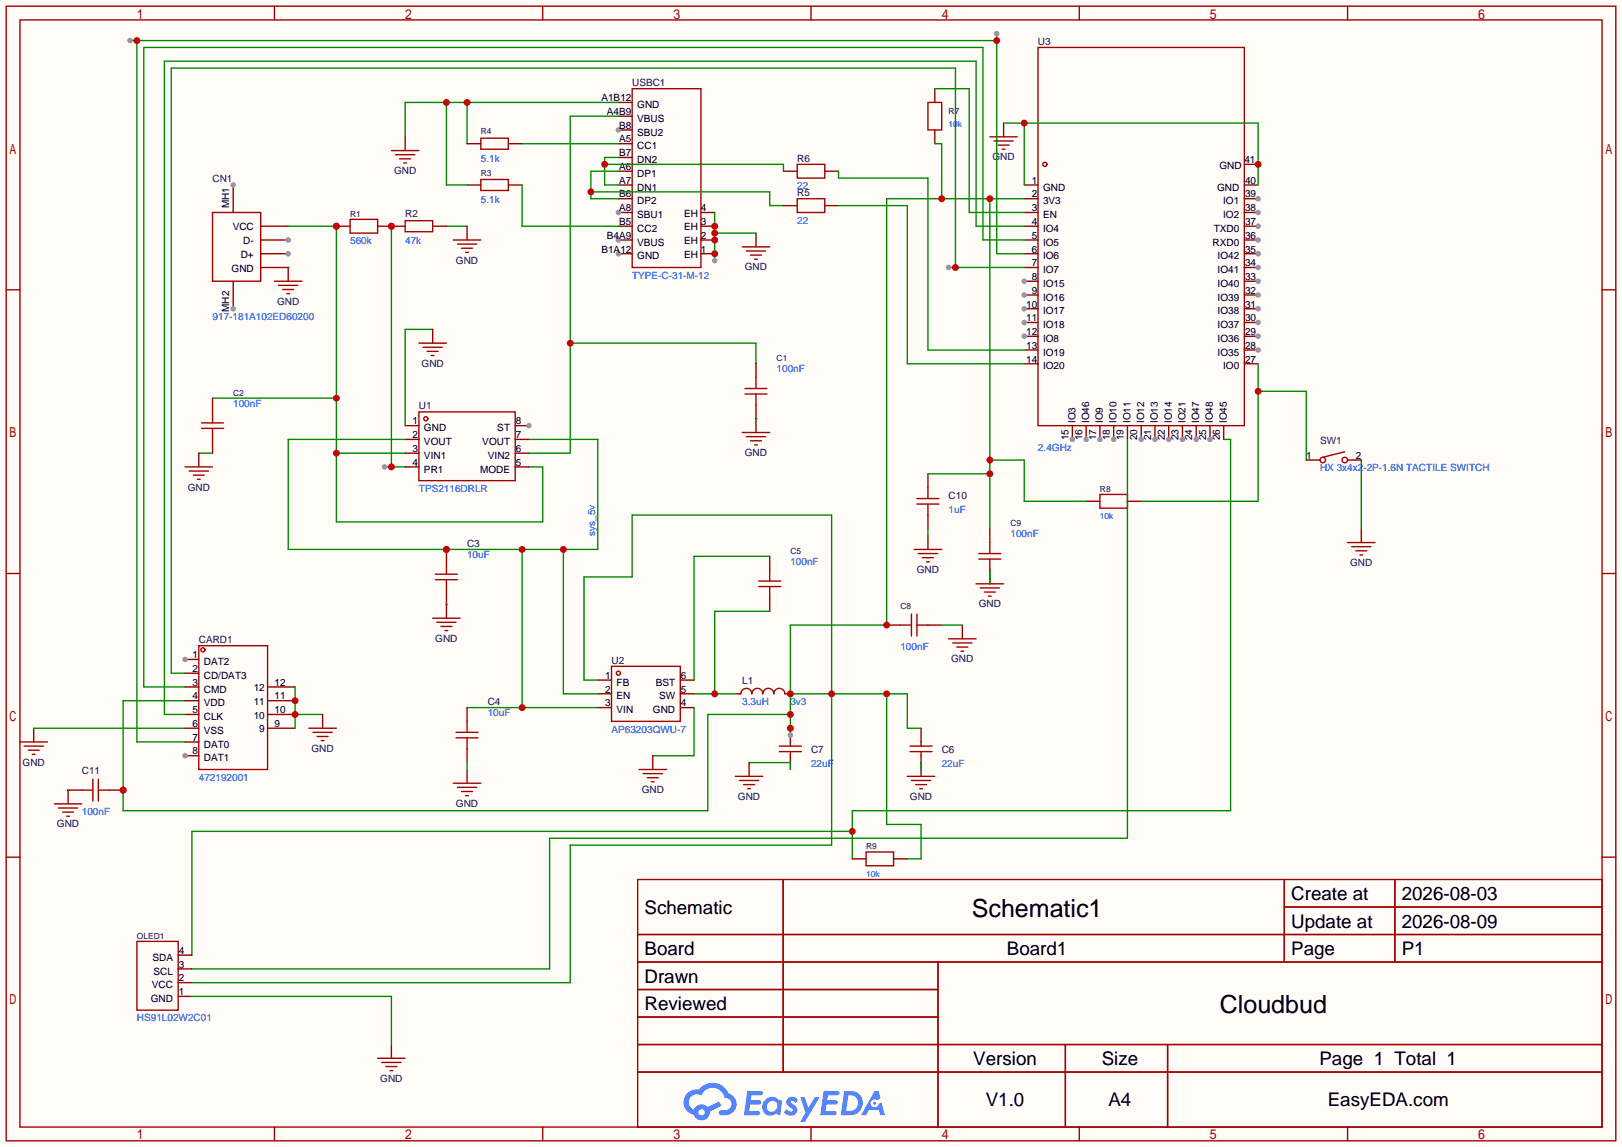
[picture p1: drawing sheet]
<svg xmlns="http://www.w3.org/2000/svg" width="299mm" height="212mm" viewBox="0 0 299 212" stroke-linecap="round" stroke-linejoin="round" font-family="sans-serif">
<path d="M0 0h299.5v211.8h-299.5z" fill="#fffcf7"/>
<g fill="none" stroke="#a10000" stroke-width=".25">
<path d="M1.1 1.1h297.2v209.6h-297.2zM3.7 3.7h292.1v204.5h-292.1zM50.7 1.1v2.6M100.2 1.1v2.6M149.7 1.1v2.6M199.3 1.1v2.6M248.8 1.1v2.6M1.1 53.5h2.6M295.8 53.5h2.5M1.1 105.9h2.6M295.8 105.9h2.5M1.1 158.3h2.6"/>
<path d="M295.8 158.3h2.5M117.7 162.4h178.1v45.8h-178.1zM117.7 172.6h178.1M117.7 177.7h178.1M144.6 162.4v35.6M173.2 177.7v30.5M237.1 162.4v15.3M237.1 167.5h58.7M257.5 162.4v15.3M117.7 182.8h55.5M117.7 192.9h178.1M117.7 187.8h55.5"/>
<path d="M117.7 198h178.1M196.7 192.9v15.3M215.6 192.9v15.3M50.7 208.2v2.5M100.2 208.2v2.5M149.7 208.2v2.5M199.3 208.2v2.5M248.8 208.2v2.5"/>
</g>
<g fill="#5487ff">
<path d="M145.5 202.8a1.3 1.3 0 0 1 1.8 .3l-.4 .6a.54 .54 0 0 0-.9-.2l.1 .2a1.58 1.58 0 0 1 1.1 1.6 1.43 1.43 0 0 1-2.5 .1l.5-.6a.64 .64 0 0 0 .5 .5 .64 .64 0 0 0 .7-.3l-.2-.2a1.6 1.6 0 0 1-1-1.6z"/>
<path d="M147.7 202.7h.9l.7 1.9 1.1-1.9h.9l-2.7 4.5h-.9l1-1.7z"/>
<path d="M138 201.5h1.6a1.31 1.31 0 0 1 1.2 .2 .4 .4 0 0 1-.3 .6h-1.8l-.1 .9h1.6a.4 .4 0 0 1 .4 .4 .4 .4 0 0 1-.4 .4h-1.7l-.2 1.2h.8a1.23 1.23 0 0 1 1.2 .2 .39 .39 0 0 1-.3 .6h-2.7z"/>
<path d="M152.1 201.5h1.6a1.32 1.32 0 0 1 1.3 .2 .39 .39 0 0 1-.4 .6h-1.7l-.2 .9h1.7a.4 .4 0 0 1 .3 .4 .4 .4 0 0 1-.4 .4h-1.7l-.2 1.2h.8a1.23 1.23 0 0 1 1.2 .2 .39 .39 0 0 1-.3 .6h-2.7z"/>
<path d="M161.5 201.5h.7l.4 1.3-.7 .4a.75 .75 0 0 0-1.1 .3 .75 .75 0 0 0 .5 1 .75 .75 0 0 0 .9-.6l.6-.3 .6 2.4h-.9l-.2-1h-1.9l-.5 1h-.9z"/>
<path d="M155.9 201.5l-.7 4.5h1.5a2.27 2.27 0 0 0 2.6-2.3 2.27 2.27 0 0 0-2.7-2.2zM156.6 202.3a1.5 1.5 0 0 1 1.8 1.5 1.5 1.5 0 0 1-1.9 1.4h-.3z"/>
<path d="M141.3 203.1a1.62 1.62 0 0 0-.4 2.1 1.62 1.62 0 0 0 2 .7l.4-.3 .3 .3 .5 .1 .3-2.5-.2-.3h-.4a1.58 1.58 0 0 0-2.5-.1zM141.9 203.6a.99 .99 0 0 1 1.6 .3 .99 .99 0 0 1-.9 1.4 .94 .94 0 0 1-1-.5 .94 .94 0 0 1 .3-1.2z"/>
<path d="M126.9 201.9a2.37 2.37 0 0 0 1.2 4 1.54 1.54 0 0 0 1.7 1 1.54 1.54 0 0 0 1.3-1.6l2.1-1.1-.5-.8-2 1.1a1.57 1.57 0 0 0-2.6 .4 1.5 1.5 0 0 1-.8-2.1 1.5 1.5 0 0 1 2.2-.5 2.23 2.23 0 0 1 2.3-1.4 2.23 2.23 0 0 1 2 1.8 1.16 1.16 0 0 1 1.2 1.1 1.16 1.16 0 0 1-1 1.3h-.7a.47 .47 0 0 0-.6 .3 .47 .47 0 0 0 .4 .6 2.23 2.23 0 0 0 2.3-.7 2.23 2.23 0 0 0 .4-2.3 2.16 2.16 0 0 0-1.3-1.1 3.2 3.2 0 0 0-5.4-.7l-1.2 .1zM129 205.4a.58 .58 0 0 1 1.1 0 .58 .58 0 0 1-1.1 0z"/>
<circle cx="161.5" cy="203.8" r=".28"/>
</g>
<path d="M39.2 39.2h8.9v12.7h-8.9z" fill="none" stroke="#a10000" stroke-width=".25"/>
<path d="M48.1 41.8h5.1M48.1 44.3h5.1" fill="none" stroke="#870000" stroke-width=".25"/>
<circle cx="53.2" cy="44.3" r=".51" fill="#999"/>
<path d="M48.1 46.9h5.1" fill="none" stroke="#870000" stroke-width=".25"/>
<circle cx="53.2" cy="46.9" r=".51" fill="#999"/>
<path d="M43.1 34.2v5M48.1 49.4h5.1" fill="none" stroke="#870000" stroke-width=".25"/>
<circle cx="43.1" cy="34.2" r=".51" fill="#999"/>
<path d="M43.1 51.9v5.1" fill="none" stroke="#870000" stroke-width=".25"/>
<circle cx="43.1" cy="57" r=".51" fill="#999"/>
<path d="M116.7 16.4h12.7v33h-12.7z" fill="none" stroke="#a10000" stroke-width=".25"/>
<path d="M114.2 18.9h2.5M114.2 21.5h2.5M114.2 24h2.5" fill="none" stroke="#870000" stroke-width=".25"/>
<circle cx="114.2" cy="24" r=".51" fill="#999"/>
<path d="M114.2 26.5h2.5M114.2 29.1h2.5M114.2 31.6h2.5M114.2 34.2h2.5M114.2 36.7h2.5M114.2 39.2h2.5" fill="none" stroke="#870000" stroke-width=".25"/>
<circle cx="114.2" cy="39.2" r=".51" fill="#999"/>
<path d="M114.2 41.8h2.5M114.2 44.3h2.5" fill="none" stroke="#870000" stroke-width=".25"/>
<circle cx="114.2" cy="44.3" r=".51" fill="#999"/>
<path d="M114.2 46.9h2.5" fill="none" stroke="#870000" stroke-width=".25"/>
<circle cx="114.2" cy="46.9" r=".51" fill="#999"/>
<path d="M129.4 39.2h2.6M129.4 41.8h2.6M129.4 44.3h2.6M129.4 46.9h2.6M74.8 78.6h2.5M95.1 78.6h2.6M74.8 81.2h2.5M74.8 83.7h2.5M74.8 86.2h2.5M95.1 81.2h2.6M95.1 83.7h2.6M95.1 86.2h2.6" fill="none" stroke="#870000" stroke-width=".25"/>
<g fill="none" stroke="#a10000" stroke-width=".25">
<path d="M77.3 76.1h17.8v12.7h-17.8z"/>
<circle cx="78.6" cy="77.3" r=".38"/>
</g>
<circle cx="97.7" cy="78.6" r=".51" fill="#999"/>
<path d="M110.4 125.6h2.5M110.4 128.1h2.5M110.4 130.7h2.5M125.6 125.6h2.5M125.6 128.1h2.5M125.6 130.7h2.5" fill="none" stroke="#870000" stroke-width=".25"/>
<g fill="none" stroke="#a10000" stroke-width=".25">
<path d="M112.9 123.1h12.7v10.1h-12.7z"/>
<circle cx="114.2" cy="124.3" r=".38"/>
</g>
<path d="M53.2 41.8h8.9v54.6h38.1v-10.2h-2.5M39.2 73.5h22.9M62.1 83.7h12.7" fill="none" stroke="#008700" stroke-width=".25"/>
<g fill="#c00">
<circle cx="62.1" cy="41.8" r=".63"/>
<circle cx="62.1" cy="73.5" r=".63"/>
<circle cx="62.1" cy="83.7" r=".63"/>
</g>
<path d="M53.2 49.4v2.5" fill="none" stroke="#870000" stroke-width=".25"/>
<path d="M50.7 51.9h5.1M51.4 52.7h3.6M52.2 53.5h2M53 54.2h.5" fill="none" stroke="#a10000" stroke-width=".25"/>
<path d="M114.2 21.5h-8.9v62.2h-7.6M53.2 49.4h.1M105.3 63.4h34.3v3.8" fill="none" stroke="#008700" stroke-width=".25"/>
<circle cx="105.3" cy="63.4" r=".63" fill="#c00"/>
<path d="M74.8 25.3v2.5" fill="none" stroke="#870000" stroke-width=".25"/>
<path d="M72.3 27.8h5M73 28.6h3.6M73.8 29.3h2M74.5 30.1h.6" fill="none" stroke="#a10000" stroke-width=".25"/>
<path d="M82.4 18.9v15.3h3.8M86.2 18.9v7.6M114.2 18.9h-39.4v6.4" fill="none" stroke="#008700" stroke-width=".25"/>
<g fill="#c00">
<circle cx="82.4" cy="18.9" r=".63"/>
<circle cx="86.2" cy="18.9" r=".63"/>
</g>
<path d="M72.3 41.8v44.4M71 86.2h3.8" fill="none" stroke="#008700" stroke-width=".25"/>
<g fill="#c00">
<circle cx="72.3" cy="86.2" r=".63"/>
<circle cx="72.3" cy="41.8" r=".63"/>
</g>
<circle cx="71" cy="86.2" r=".51" fill="#999"/>
<path d="M82.4 41.8h3.8M74.8 81.2h-21.6v20.3h57.2v-20.3h-12.7M96.4 101.5v29.2M104 101.5v26.6h6.4M86.2 130.7h24.2" fill="none" stroke="#008700" stroke-width=".25"/>
<g fill="#c00">
<circle cx="82.4" cy="101.5" r=".63"/>
<circle cx="96.4" cy="101.5" r=".63"/>
<circle cx="96.4" cy="130.7" r=".63"/>
<circle cx="104" cy="101.5" r=".63"/>
</g>
<path d="M37.2 78.1h4.1M37.2 79.1h4.1M39.2 76.1v2M39.2 79.1v2.1M137.5 71.8h4.1M137.5 72.8h4.1M139.6 69.7v2.1M139.6 72.8v2M82.4 107.1v2" fill="none" stroke="#a10000" stroke-width=".25"/>
<path d="M39.2 73.5v2.6M139.6 67.2v2.5M139.6 74.8v2.5M39.2 81.2v2.5M82.4 101.5v2.5" fill="none" stroke="#870000" stroke-width=".25"/>
<circle cx="82.4" cy="101.5" r=".63" fill="#c00"/>
<g fill="none" stroke="#a10000" stroke-width=".25">
<path d="M137 79.9h5.1M34.2 86.2h5M34.9 87h3.6M35.7 87.8h2M36.4 88.5h.6M137.8 80.6h3.6M138.6 81.4h2M139.3 82.2h.5M79.9 114.2h5.1M80.4 106h4.1M80.4 107.1h4.1M80.6 114.9h3.6"/>
<path d="M81.4 115.7h2M82.2 116.5h.5M82.4 104v2M140.1 107.3h4M140.1 108.3h4M142.1 105.3v2M142.1 108.3v2.1M166.2 115.4h2.1M168.3 113.4v4.1M169.3 115.4h2M169.3 113.4v4.1M180.7 102.2h4.1"/>
<path d="M180.7 103.3h4.1M182.8 100.2v2M182.8 103.3v2M84.2 135.3h4.1M84.2 136.3h4.1M86.2 133.2v2.1M86.2 136.3v2M136.8 128.1a1.02 1.02 0 0 1 1-1 1.02 1.02 0 0 1 1 1 1.02 1.02 0 0 1 1-1 1.02 1.02 0 0 1 1 1 1.02 1.02 0 0 1 1.1-1 1.02 1.02 0 0 1 1 1 1.02 1.02 0 0 1 1-1 1.02 1.02 0 0 1 1 1M143.9 138.8h4.1M143.9 137.8h4.1M145.9 137v.8M145.9 138.8v.8"/>
<path d="M168 138.8h4.1M168 137.8h4.1M170.1 137v.8M170.1 138.8v.8M83.7 144.7h5.1M84.5 145.4h3.5M85.2 146.2h2M86 146.9h.5"/>
</g>
<g fill="none" stroke="#870000" stroke-width=".25">
<path d="M139.6 77.3v2.6M36.7 83.7v2.5M182.8 97.7v2.5M82.4 109.1v5.1M142.1 102.7v2.6M142.1 110.4v2.5M163.7 115.4h2.5M171.3 115.4h2.6M182.8 105.3v2.5M86.2 130.7v2.5M86.2 138.3v2.5M135.8 128.1h1"/>
<path d="M144.9 128.1h1M145.9 134.5v2.5M145.9 139.6v2.5M170.1 134.5v2.5M170.1 139.6v2.5M86.2 142.1v2.6"/>
</g>
<path d="M139.6 77.3h.1M36.7 83.7h2.5M82.4 111.6h.1M142.1 112.9h-10.1v15.2M128.1 128.1h7.7" fill="none" stroke="#008700" stroke-width=".25"/>
<circle cx="132" cy="128.1" r=".63" fill="#c00"/>
<path d="M225.9 81.2h1.3v68.5h-69.8v8.9M157.4 153.5h-122v22.9" fill="none" stroke="#008700" stroke-width=".25"/>
<circle cx="157.4" cy="153.5" r=".63" fill="#c00"/>
<path d="M62.1 41.8h2.5M69.7 41.8h2.6M138.3 140.8v2.6M170.1 140.8v2.6" fill="none" stroke="#870000" stroke-width=".25"/>
<path d="M64.6 40.5h5.1v2.6h-5.1zM135.8 143.4h5M136.5 144.1h3.6M137.3 144.9h2M138 145.7h.6M167.5 143.4h5.1M168.3 144.1h3.5M169 144.9h2.1M169.8 145.7h.5" fill="none" stroke="#a10000" stroke-width=".25"/>
<path d="M142.1 102.7h-14v22.9M138.3 140.8h7.6v1.3M170.1 140.8v1.3" fill="none" stroke="#008700" stroke-width=".25"/>
<circle cx="62.1" cy="41.8" r=".63" fill="#c00"/>
<path d="M72.3 41.8h2.5" fill="none" stroke="#870000" stroke-width=".25"/>
<circle cx="72.3" cy="41.8" r=".63" fill="#c00"/>
<path d="M79.9 41.8h2.5M86.2 41.8v2.5M139.6 43.1v2.5" fill="none" stroke="#870000" stroke-width=".25"/>
<path d="M74.8 40.8h5.1v2h-5.1zM83.7 44.3h5.1M84.5 45.1h3.5M85.2 45.8h2M86 46.6h.5M137 45.6h5.1M137.8 46.4h3.6M138.6 47.1h2M139.3 47.9h.5" fill="none" stroke="#a10000" stroke-width=".25"/>
<path d="M132 39.2v8.9M132 43.1h7.6" fill="none" stroke="#008700" stroke-width=".25"/>
<g fill="#c00">
<circle cx="132" cy="46.9" r=".63"/>
<circle cx="132" cy="43.1" r=".63"/>
<circle cx="132" cy="44.3" r=".63"/>
<circle cx="132" cy="41.8" r=".63"/>
</g>
<circle cx="132" cy="48.1" r=".51" fill="#999"/>
<path d="M109.1 35.4h33v2.6h2.6M114.2 31.6h-5.1v5.1h5.1" fill="none" stroke="#008700" stroke-width=".25"/>
<circle cx="109.1" cy="35.4" r=".63" fill="#c00"/>
<path d="M111.6 30.4h33.1v1.2M114.2 29.1h-2.6v5.1h2.6" fill="none" stroke="#008700" stroke-width=".25"/>
<circle cx="111.6" cy="30.4" r=".63" fill="#c00"/>
<g fill="none" stroke="#870000" stroke-width=".25">
<path d="M86.2 34.2h2.6M86.2 26.5h2.6M93.9 34.2h2.5M93.9 26.5h2.5M144.7 38h2.5M144.7 31.6h2.5M152.3 38h2.5M152.3 31.6h2.5M189.1 34.2h2.5M189.1 36.7h2.5M189.1 39.2h2.5M189.1 41.8h2.5"/>
<path d="M189.1 44.3h2.5M189.1 46.9h2.5M189.1 49.4h2.5M189.1 51.9h2.5"/>
</g>
<g fill="none" stroke="#a10000" stroke-width=".25">
<path d="M191.6 8.8h38.1v69.8h-38.1zM88.8 33.1h5.1v2.1h-5.1zM88.8 25.5h5.1v2.1h-5.1zM147.2 36.7h5.1v2.5h-5.1zM147.2 30.4h5.1v2.5h-5.1z"/>
<circle cx="192.9" cy="30.4" r=".38"/>
</g>
<path d="M96.4 26.5h17.8M96.4 34.2v7.6h17.8" fill="none" stroke="#008700" stroke-width=".25"/>
<circle cx="189.1" cy="51.9" r=".51" fill="#999"/>
<path d="M189.1 54.5h2.5" fill="none" stroke="#870000" stroke-width=".25"/>
<circle cx="189.1" cy="54.5" r=".51" fill="#999"/>
<path d="M189.1 57h2.5" fill="none" stroke="#870000" stroke-width=".25"/>
<circle cx="189.1" cy="57" r=".51" fill="#999"/>
<path d="M189.1 59.6h2.5" fill="none" stroke="#870000" stroke-width=".25"/>
<circle cx="189.1" cy="59.6" r=".51" fill="#999"/>
<path d="M189.1 62.1h2.5" fill="none" stroke="#870000" stroke-width=".25"/>
<circle cx="189.1" cy="62.1" r=".51" fill="#999"/>
<path d="M189.1 64.6h2.5M189.1 67.2h2.5M198 78.6v2.6" fill="none" stroke="#870000" stroke-width=".25"/>
<circle cx="198" cy="81.2" r=".51" fill="#999"/>
<path d="M200.5 78.6v2.6" fill="none" stroke="#870000" stroke-width=".25"/>
<circle cx="200.5" cy="81.2" r=".51" fill="#999"/>
<path d="M203.1 78.6v2.6" fill="none" stroke="#870000" stroke-width=".25"/>
<circle cx="203.1" cy="81.2" r=".51" fill="#999"/>
<path d="M205.6 78.6v2.6" fill="none" stroke="#870000" stroke-width=".25"/>
<circle cx="205.6" cy="81.2" r=".51" fill="#999"/>
<path d="M208.2 78.6v2.6M210.7 78.6v2.6" fill="none" stroke="#870000" stroke-width=".25"/>
<circle cx="210.7" cy="81.2" r=".51" fill="#999"/>
<path d="M213.2 78.6v2.6" fill="none" stroke="#870000" stroke-width=".25"/>
<circle cx="213.2" cy="81.2" r=".51" fill="#999"/>
<path d="M215.8 78.6v2.6" fill="none" stroke="#870000" stroke-width=".25"/>
<circle cx="215.8" cy="81.2" r=".51" fill="#999"/>
<path d="M218.3 78.6v2.6" fill="none" stroke="#870000" stroke-width=".25"/>
<circle cx="218.3" cy="81.2" r=".51" fill="#999"/>
<path d="M220.9 78.6v2.6" fill="none" stroke="#870000" stroke-width=".25"/>
<circle cx="220.9" cy="81.2" r=".51" fill="#999"/>
<path d="M223.4 78.6v2.6" fill="none" stroke="#870000" stroke-width=".25"/>
<circle cx="223.4" cy="81.2" r=".51" fill="#999"/>
<path d="M225.9 78.6v2.6M229.7 67.2h2.6M229.7 64.6h2.6" fill="none" stroke="#870000" stroke-width=".25"/>
<circle cx="232.3" cy="64.6" r=".51" fill="#999"/>
<path d="M229.7 62.1h2.6" fill="none" stroke="#870000" stroke-width=".25"/>
<circle cx="232.3" cy="62.1" r=".51" fill="#999"/>
<path d="M229.7 59.6h2.6" fill="none" stroke="#870000" stroke-width=".25"/>
<circle cx="232.3" cy="59.6" r=".51" fill="#999"/>
<path d="M229.7 57h2.6" fill="none" stroke="#870000" stroke-width=".25"/>
<circle cx="232.3" cy="57" r=".51" fill="#999"/>
<path d="M229.7 54.5h2.6" fill="none" stroke="#870000" stroke-width=".25"/>
<circle cx="232.3" cy="54.5" r=".51" fill="#999"/>
<path d="M229.7 51.9h2.6" fill="none" stroke="#870000" stroke-width=".25"/>
<circle cx="232.3" cy="51.9" r=".51" fill="#999"/>
<path d="M229.7 49.4h2.6" fill="none" stroke="#870000" stroke-width=".25"/>
<circle cx="232.3" cy="49.4" r=".51" fill="#999"/>
<path d="M229.7 46.9h2.6" fill="none" stroke="#870000" stroke-width=".25"/>
<circle cx="232.3" cy="46.9" r=".51" fill="#999"/>
<path d="M229.7 44.3h2.6" fill="none" stroke="#870000" stroke-width=".25"/>
<circle cx="232.3" cy="44.3" r=".51" fill="#999"/>
<path d="M229.7 41.8h2.6" fill="none" stroke="#870000" stroke-width=".25"/>
<circle cx="232.3" cy="41.8" r=".51" fill="#999"/>
<path d="M229.7 39.2h2.6" fill="none" stroke="#870000" stroke-width=".25"/>
<circle cx="232.3" cy="39.2" r=".51" fill="#999"/>
<path d="M229.7 36.7h2.6" fill="none" stroke="#870000" stroke-width=".25"/>
<circle cx="232.3" cy="36.7" r=".51" fill="#999"/>
<path d="M229.7 34.2h2.6M229.7 30.4h2.6" fill="none" stroke="#870000" stroke-width=".25"/>
<path d="M185.3 22.7h47v11.5M189.1 22.7v11.5" fill="none" stroke="#008700" stroke-width=".25"/>
<g fill="#c00">
<circle cx="232.3" cy="30.4" r=".63"/>
<circle cx="189.1" cy="22.7" r=".63"/>
</g>
<path d="M172.6 16.4v2.5M172.6 24v2.5M185.3 22.7v2.6M171.3 87.5v2.5M171.3 95.1v2.6M171.3 98.9v2.6M200.5 92.6h2.6M208.2 92.6h2.5M177.7 115.4v2.6M182.8 105.3v2.5" fill="none" stroke="#870000" stroke-width=".25"/>
<g fill="none" stroke="#a10000" stroke-width=".25">
<path d="M171.3 18.9h2.6v5.1h-2.6zM182.8 25.3h5M183.5 26h3.6M184.3 26.8h2M185 27.6h.5M169.3 93.1h4.1M169.3 92.1h4.1M171.3 90v2.1M171.3 93.1v2M203.1 91.3h5.1v2.6h-5.1zM168.8 101.5h5.1M169.5 102.2h3.6"/>
<path d="M170.3 103h2M171.1 103.8h.5M175.1 118h5.1M175.9 118.7h3.6M176.7 119.5h2M180.2 107.8h5.1M181 108.6h3.5M181.7 109.3h2.1M182.5 110.1h.5M177.4 120.3h.5"/>
</g>
<path d="M172.6 16.4h6.3v22.8h10.2M154.8 31.6v1.3h16.5v31.7h17.8M154.8 38h12.7v29.2h21.6M232.3 67.2v25.4h-21.6M232.3 72.3h8.9v12.7M171.3 97.7v1.2M173.9 115.4h3.8M182.8 105.3v2.5" fill="none" stroke="#008700" stroke-width=".25"/>
<circle cx="232.3" cy="72.3" r=".63" fill="#c00"/>
<path d="M251.3 97.7v2.5M157.4 158.6h2.5M165 158.6h2.5M32.9 178.9h2.5M32.9 176.4h2.5M32.9 184h2.5M32.9 181.5h2.5M72.3 192.9v2.6" fill="none" stroke="#870000" stroke-width=".25"/>
<path d="M248.8 100.2h5.1M249.6 101h3.5M250.3 101.7h2M251.1 102.5h.5M159.9 157.4h5.1v2.5h-5.1zM25.3 173.9h7.6v12.7h-7.6zM69.7 195.5h5.1M70.5 196.2h3.5M71.2 197h2.1M72 197.7h.5" fill="none" stroke="#a10000" stroke-width=".25"/>
<path d="M172.6 26.5h1.3v10.2M182.8 36.7v61M189.1 36.7h-25.4v78.7h-17.8v20.4M171.3 87.5h11.5M182.8 85h6.3v7.6h11.4M208.2 81.2v73.6h-106.7v24.1h-66.1M251.3 85v12.7M34.2 129.4h-11.5v20.3h108v-17.7h15.2M110.4 125.6h-2.6v-19h8.9v-11.5h36.8v61h-48.2v25.4h-69.9M145.9 128.1h21.6v6.4h2.6M163.7 128.1v24.2h6.4v6.3h-2.6M86.2 140.8v1.3" fill="none" stroke="#008700" stroke-width=".25"/>
<g fill="#c00">
<circle cx="153.5" cy="128.1" r=".63"/>
<circle cx="145.9" cy="128.1" r=".63"/>
<circle cx="163.7" cy="115.4" r=".63"/>
<circle cx="173.9" cy="36.7" r=".63"/>
<circle cx="182.8" cy="36.7" r=".63"/>
<circle cx="182.8" cy="85" r=".63"/>
<circle cx="182.8" cy="87.5" r=".63"/>
<circle cx="145.9" cy="132" r=".63"/>
<circle cx="22.7" cy="145.9" r=".63"/>
<circle cx="145.9" cy="134.5" r=".63"/>
<circle cx="163.7" cy="128.1" r=".63"/>
</g>
<circle cx="145.9" cy="135.8" r=".51" fill="#999"/>
<g fill="none" stroke="#a10000" stroke-width=".25">
<path d="M36.7 119.3h12.7v22.8h-12.7z"/>
<circle cx="37.5" cy="120" r=".38"/>
</g>
<path d="M34.2 121.8h2.5" fill="none" stroke="#870000" stroke-width=".25"/>
<circle cx="34.2" cy="121.8" r=".51" fill="#999"/>
<path d="M34.2 124.3h2.5M34.2 126.9h2.5M34.2 129.4h2.5M34.2 132h2.5M34.2 134.5h2.5M34.2 137h2.5M34.2 139.6h2.5" fill="none" stroke="#870000" stroke-width=".25"/>
<circle cx="34.2" cy="139.6" r=".51" fill="#999"/>
<path d="M6.2 134.5v2.5M49.4 134.5h5.1M49.4 132h5.1M49.4 129.4h5.1M49.4 126.9h5.1" fill="none" stroke="#870000" stroke-width=".25"/>
<path d="M24 7.5h160M25.3 7.5v129.5h8.9M184 6.2v40.7h5.1M189.1 41.8h-8.9v-30.5h-149.8v120.7h3.8M189.1 44.3h-7.6v-35.5h-155v118.1h7.7M6.2 134.5h28M35.4 184h36.9v8.9" fill="none" stroke="#008700" stroke-width=".25"/>
<path d="M3.7 137h5.1M4.4 137.8h3.6M5.2 138.6h2M6 139.3h.5" fill="none" stroke="#a10000" stroke-width=".25"/>
<g fill="#c00">
<circle cx="184" cy="7.5" r=".63"/>
<circle cx="25.3" cy="7.5" r=".63"/>
</g>
<g fill="#999">
<circle cx="184" cy="6.2" r=".51"/>
<circle cx="24" cy="7.5" r=".51"/>
</g>
<path d="M175.1 49.4h14M176.4 49.4v-36.8h-144.8v111.7h2.6" fill="none" stroke="#008700" stroke-width=".25"/>
<circle cx="176.4" cy="49.4" r=".63" fill="#c00"/>
<circle cx="175.1" cy="49.4" r=".51" fill="#999"/>
<path d="M54.5 126.9v7.6M54.5 132h5.1" fill="none" stroke="#008700" stroke-width=".25"/>
<g fill="#c00">
<circle cx="54.5" cy="132" r=".63"/>
<circle cx="54.5" cy="129.4" r=".63"/>
</g>
<path d="M59.6 132v2.5M20.2 145.9h2.5" fill="none" stroke="#870000" stroke-width=".25"/>
<path d="M57 134.5h5.1M57.8 135.3h3.5M58.5 136h2.1M59.3 136.8h.5M15.1 145.9h2" fill="none" stroke="#a10000" stroke-width=".25"/>
<circle cx="22.7" cy="145.9" r=".63" fill="#c00"/>
<g fill="none" stroke="#a10000" stroke-width=".25">
<path d="M77.3 63.4h5.1M78.1 64.1h3.6M78.9 64.9h2M79.6 65.7h.5M248.3 83.4l-4.1 1.1M10 148.5h5.1M10.8 149.2h3.6M11.6 150h2M12.3 150.7h.5M17.1 143.9v4.1M18.2 143.9v4.1M18.2 145.9h2"/>
<path d="M118 142.1h5.1M118.7 142.9h3.6M119.5 143.6h2M120.3 144.4h.5"/>
<circle cx="244.2" cy="85" r=".51"/>
<circle cx="248.3" cy="85" r=".51"/>
</g>
<path d="M79.9 60.8v2.6M241.2 85h2.5M248.8 85h2.5M120.5 139.6v2.5M15.1 145.9h-2.5v2.6" fill="none" stroke="#870000" stroke-width=".25"/>
<path d="M79.9 60.8h-5.1v17.8M128.1 130.7v8.9h-7.6M12.6 145.9h.1" fill="none" stroke="#008700" stroke-width=".25"/>
<g font-size="4.6">
<text x="179.4" y="169.4">Schematic1</text>
<text x="225.2" y="187.1">Cloudbud</text>
</g>
<g font-size="3.5">
<text x="238.4" y="166.2">Create at</text>
<text x="258.8" y="166.2">2026-08-03</text>
<text x="119" y="168.8">Schematic</text>
<text x="238.4" y="171.3">Update at</text>
<text x="258.8" y="171.3">2026-08-09</text>
<text x="119" y="176.4">Board</text>
<text x="185.9" y="176.4">Board1</text>
<text x="238.4" y="176.4">Page</text>
<text x="258.8" y="176.4">P1</text>
<text x="119" y="181.5">Drawn</text>
<text x="119" y="186.6">Reviewed</text>
<text x="179.7" y="196.7">Version</text>
<text x="203.4" y="196.7">Size</text>
<text x="243.6" y="196.7">Page 1 Total 1</text>
<text x="182" y="204.3">V1.0</text>
<text x="204.7" y="204.3">A4</text>
<text x="245.1" y="204.3">EasyEDA.com</text>
</g>
<g font-size="1.8" fill="#000080">
<text x="191.6" y="8.3">U3</text>
<text x="116.7" y="15.9">USBC1</text>
<text x="147.2" y="29.9">R6</text>
<text x="183.2" y="29.6">GND</text>
<text x="39.2" y="33.7">CN1</text>
<text x="72.7" y="32.2">GND</text>
<text x="74.8" y="40.1">R2</text>
<text x="147.2" y="36.2">R5</text>
<text x="84.2" y="48.7">GND</text>
<text x="137.5" y="50">GND</text>
<text x="51.2" y="56.3">GND</text>
<text x="77.8" y="67.7">GND</text>
<text x="77.3" y="75.6">U1</text>
<text x="243.7" y="82">SW1</text>
<text x="137.5" y="84.2">GND</text>
<text x="34.6" y="90.6">GND</text>
<text x="175.1" y="92.1">C10</text>
<text x="86.2" y="101">C3</text>
<text x="169.3" y="105.8">GND</text>
<text x="249.3" y="104.6">GND</text>
<text x="180.7" y="112.2">GND</text>
<text x="36.7" y="118.8">CARD1</text>
<text x="80.4" y="118.5">GND</text>
<text x="112.9" y="122.6">U2</text>
<text x="175.6" y="122.3">GND</text>
<text x="90" y="130.2">C4</text>
<text x="137" y="126.4">L1</text>
<text x="4.2" y="141.4">GND</text>
<text x="15.1" y="142.9">C11</text>
<text x="57.5" y="138.9">GND</text>
<text x="149.7" y="139.1">C7</text>
<text x="173.9" y="139.1">C6</text>
<text x="84.2" y="149">GND</text>
<text x="118.5" y="146.5">GND</text>
<text x="136.2" y="147.7">GND</text>
<text x="168" y="147.7">GND</text>
<text x="10.5" y="152.8">GND</text>
<text x="70.2" y="199.8">GND</text>
</g>
<g font-size="1.8">
<text x="111" y="18.7">A1B12</text>
<text x="112.1" y="21.2">A4B9</text>
<text x="114.3" y="23.8">B8</text>
<text x="117.7" y="20">GND</text>
<text x="117.7" y="22.5">VBUS</text>
<text x="114.3" y="26.3">A5</text>
<text x="114.3" y="28.9">B7</text>
<text x="117.7" y="25">SBU2</text>
<text x="117.7" y="27.6">CC1</text>
<text x="114.3" y="31.4">A6</text>
<text x="114.3" y="33.9">A7</text>
<text x="117.7" y="30.1">DN2</text>
<text x="117.7" y="32.7">DP1</text>
<text x="117.7" y="35.2">DN1</text>
<text x="190.5" y="33.9">1</text>
<text x="192.6" y="35.2">GND</text>
<text x="224.7" y="35.2">GND</text>
<text x="225.1" y="31.1">GND</text>
<text x="229.7" y="30.1">41</text>
<text x="229.9" y="33.9">40</text>
<text x="42.3" y="38.5" transform="rotate(-90 42.3 38.5)">MH1</text>
<text x="114.3" y="36.5">B6</text>
<text x="114.3" y="39">A8</text>
<text x="114.3" y="41.6">B5</text>
<text x="117.7" y="37.7">DP2</text>
<text x="117.7" y="40.3">SBU1</text>
<text x="126.3" y="40">EH</text>
<text x="129.4" y="39">4</text>
<text x="129.4" y="41.6">3</text>
<text x="190.5" y="36.5">2</text>
<text x="190.5" y="39">3</text>
<text x="190.5" y="41.6">4</text>
<text x="192.6" y="37.7">3V3</text>
<text x="192.6" y="40.3">EN</text>
<text x="225.8" y="40.3">IO2</text>
<text x="225.8" y="37.7">IO1</text>
<text x="229.9" y="41.6">37</text>
<text x="229.9" y="39">38</text>
<text x="229.9" y="36.5">39</text>
<text x="43" y="42.6">VCC</text>
<text x="44.4" y="47.6">D+</text>
<text x="44.9" y="45.1">D-</text>
<text x="111" y="46.6">B1A12</text>
<text x="112.1" y="44.1">B4A9</text>
<text x="117.7" y="42.8">CC2</text>
<text x="117.7" y="45.4">VBUS</text>
<text x="117.7" y="47.9">GND</text>
<text x="126.3" y="42.6">EH</text>
<text x="126.3" y="45.1">EH</text>
<text x="126.3" y="47.6">EH</text>
<text x="129.4" y="44.1">2</text>
<text x="129.4" y="46.6">1</text>
<text x="190.5" y="44.1">5</text>
<text x="190.5" y="46.6">6</text>
<text x="192.6" y="42.8">IO4</text>
<text x="192.6" y="45.4">IO5</text>
<text x="192.6" y="47.9">IO6</text>
<text x="223.9" y="45.4">RXD0</text>
<text x="224.1" y="42.8">TXD0</text>
<text x="224.8" y="47.9">IO42</text>
<text x="229.9" y="46.6">35</text>
<text x="229.9" y="44.1">36</text>
<text x="42.8" y="50.2">GND</text>
<text x="190.5" y="49.2">7</text>
<text x="190.5" y="51.7">8</text>
<text x="192.6" y="50.4">IO7</text>
<text x="192.6" y="53">IO15</text>
<text x="224.8" y="53">IO40</text>
<text x="224.8" y="50.4">IO41</text>
<text x="229.9" y="51.7">33</text>
<text x="229.9" y="49.2">34</text>
<text x="42.3" y="57.6" transform="rotate(-90 42.3 57.6)">MH2</text>
<text x="189.5" y="56.8">10</text>
<text x="189.5" y="59.3">11</text>
<text x="190.5" y="54.3">9</text>
<text x="192.6" y="55.5">IO16</text>
<text x="192.6" y="58.1">IO17</text>
<text x="224.8" y="58.1">IO38</text>
<text x="224.8" y="55.5">IO39</text>
<text x="229.9" y="59.3">30</text>
<text x="229.9" y="56.8">31</text>
<text x="229.9" y="54.3">32</text>
<text x="189.5" y="61.9">12</text>
<text x="189.5" y="64.4">13</text>
<text x="192.6" y="60.6">IO18</text>
<text x="192.6" y="63.1">IO8</text>
<text x="192.6" y="65.7">IO19</text>
<text x="224.8" y="65.7">IO35</text>
<text x="224.8" y="63.1">IO36</text>
<text x="224.8" y="60.6">IO37</text>
<text x="229.9" y="64.4">28</text>
<text x="229.9" y="61.9">29</text>
<text x="189.5" y="67">14</text>
<text x="192.6" y="68.2">IO20</text>
<text x="225.8" y="68.2">IO0</text>
<text x="229.9" y="67">27</text>
<text x="76.2" y="78.4">1</text>
<text x="76.2" y="80.9">2</text>
<text x="76.2" y="83.5">3</text>
<text x="78.3" y="79.7">GND</text>
<text x="78.3" y="82.2">VOUT</text>
<text x="89.1" y="82.2">VOUT</text>
<text x="91.8" y="79.7">ST</text>
<text x="95.2" y="83.5">6</text>
<text x="95.2" y="80.9">7</text>
<text x="95.2" y="78.4">8</text>
<text x="197.3" y="81.3" transform="rotate(-90 197.3 81.3)">15</text>
<text x="198.5" y="78.2" transform="rotate(-90 198.5 78.2)">IO3</text>
<text x="199.8" y="81.3" transform="rotate(-90 199.8 81.3)">16</text>
<text x="201.1" y="78.2" transform="rotate(-90 201.1 78.2)">IO46</text>
<text x="202.4" y="81.3" transform="rotate(-90 202.4 81.3)">17</text>
<text x="203.6" y="78.2" transform="rotate(-90 203.6 78.2)">IO9</text>
<text x="204.9" y="81.3" transform="rotate(-90 204.9 81.3)">18</text>
<text x="206.2" y="78.2" transform="rotate(-90 206.2 78.2)">IO10</text>
<text x="207.4" y="81.3" transform="rotate(-90 207.4 81.3)">19</text>
<text x="208.7" y="78.2" transform="rotate(-90 208.7 78.2)">IO11</text>
<text x="210" y="81.3" transform="rotate(-90 210 81.3)">20</text>
<text x="211.2" y="78.2" transform="rotate(-90 211.2 78.2)">IO12</text>
<text x="212.5" y="81.3" transform="rotate(-90 212.5 81.3)">21</text>
<text x="213.8" y="78.2" transform="rotate(-90 213.8 78.2)">IO13</text>
<text x="215.1" y="81.3" transform="rotate(-90 215.1 81.3)">22</text>
<text x="216.3" y="78.2" transform="rotate(-90 216.3 78.2)">IO14</text>
<text x="217.6" y="81.3" transform="rotate(-90 217.6 81.3)">23</text>
<text x="218.9" y="78.2" transform="rotate(-90 218.9 78.2)">IO21</text>
<text x="220.1" y="81.3" transform="rotate(-90 220.1 81.3)">24</text>
<text x="221.4" y="78.2" transform="rotate(-90 221.4 78.2)">IO47</text>
<text x="222.7" y="81.3" transform="rotate(-90 222.7 81.3)">25</text>
<text x="223.9" y="78.2" transform="rotate(-90 223.9 78.2)">IO48</text>
<text x="225.2" y="81.3" transform="rotate(-90 225.2 81.3)">26</text>
<text x="226.5" y="78.2" transform="rotate(-90 226.5 78.2)">IO45</text>
<text x="76.2" y="86">4</text>
<text x="78.3" y="84.7">VIN1</text>
<text x="78.3" y="87.3">PR1</text>
<text x="88.6" y="87.3">MODE</text>
<text x="90.1" y="84.7">VIN2</text>
<text x="95.2" y="86">5</text>
<text x="241.2" y="84.7">1</text>
<text x="250.3" y="84.7">2</text>
<text x="35.5" y="121.6">1</text>
<text x="35.5" y="124.1">2</text>
<text x="37.6" y="122.8">DAT2</text>
<text x="37.6" y="125.4">CD/DAT3</text>
<text x="111.7" y="125.4">1</text>
<text x="125.7" y="125.4">6</text>
<text x="35.5" y="126.6">3</text>
<text x="35.5" y="129.2">4</text>
<text x="35.5" y="131.7">5</text>
<text x="37.6" y="127.9">CMD</text>
<text x="37.6" y="130.5">VDD</text>
<text x="46.8" y="130.2">11</text>
<text x="46.8" y="127.7">12</text>
<text x="50.7" y="131.7">10</text>
<text x="50.7" y="129.2">11</text>
<text x="50.7" y="126.6">12</text>
<text x="111.7" y="130.5">3</text>
<text x="111.7" y="127.9">2</text>
<text x="113.8" y="131.7">VIN</text>
<text x="113.8" y="129.2">EN</text>
<text x="113.8" y="126.6">FB</text>
<text x="120.6" y="131.7">GND</text>
<text x="121.1" y="126.6">BST</text>
<text x="121.7" y="129.2">SW</text>
<text x="125.7" y="127.9">5</text>
<text x="125.7" y="130.5">4</text>
<text x="35.5" y="134.3">6</text>
<text x="35.5" y="136.8">7</text>
<text x="37.6" y="133">CLK</text>
<text x="37.6" y="135.5">VSS</text>
<text x="46.8" y="132.7">10</text>
<text x="47.9" y="135.3">9</text>
<text x="50.7" y="134.3">9</text>
<text x="35.5" y="139.3">8</text>
<text x="37.6" y="138.1">DAT0</text>
<text x="37.6" y="140.6">DAT1</text>
<text x="28.2" y="177.4">SDA</text>
<text x="28.4" y="180">SCL</text>
<text x="33" y="178.7">3</text>
<text x="33" y="176.2">4</text>
<text x="27.8" y="185.1">GND</text>
<text x="28.1" y="182.5">VCC</text>
<text x="33" y="183.8">1</text>
<text x="33" y="181.3">2</text>
</g>
<g font-size="1.8" fill="#00f">
<text x="88.8" y="29.9">5.1k</text>
<text x="147.2" y="35">22</text>
<text x="88.8" y="37.5">5.1k</text>
<text x="147.2" y="41.3">22</text>
<text x="64.6" y="45.1">560k</text>
<text x="74.8" y="45.1">47k</text>
<text x="116.7" y="51.5">TYPE-C-31-M-12</text>
<text x="39.2" y="59.1">917-181A102ED60200</text>
<text x="143.4" y="68.8">100nF</text>
<text x="43.1" y="75.1">100nF</text>
<text x="191.6" y="83.2">2.4GHz</text>
<text x="243.7" y="87">HX 3x4x2-2P-1.6N TACTILE SWITCH</text>
<text x="77.3" y="90.9">TPS2116DRLR</text>
<text x="175.1" y="94.7">1uF</text>
<text x="109.9" y="98.9" transform="rotate(-90 109.9 98.9)">sys_5v</text>
<text x="186.6" y="99.2">100nF</text>
<text x="86.2" y="103">10uF</text>
<text x="145.9" y="104.3">100nF</text>
<text x="166.2" y="120.1">100nF</text>
<text x="137" y="130.2">3.3uH</text>
<text x="145.9" y="130.2">3v3</text>
<text x="90" y="132.3">10uF</text>
<text x="112.9" y="135.3">AP63203QWU-7</text>
<text x="149.7" y="141.7">22uF</text>
<text x="173.9" y="141.7">22uF</text>
<text x="36.7" y="144.2">472192001</text>
<text x="15.1" y="150.5">100nF</text>
<text x="25.3" y="188.6">HS91L02W2C01</text>
</g>
<g font-size="1.6" fill="#00f">
<text x="175.1" y="23.5">10k</text>
<text x="203.1" y="95.9">10k</text>
<text x="159.9" y="162">10k</text>
</g>
<g font-size="1.6" fill="#000080">
<text x="175.1" y="21">R7</text>
<text x="88.8" y="24.8">R4</text>
<text x="88.8" y="32.4">R3</text>
<text x="64.6" y="40.1">R1</text>
<text x="143.4" y="66.7">C1</text>
<text x="43.1" y="73.1">C2</text>
<text x="203.1" y="90.9">R8</text>
<text x="186.6" y="97.2">C9</text>
<text x="145.9" y="102.3">C5</text>
<text x="166.2" y="112.4">C8</text>
<text x="159.9" y="156.9">R9</text>
<text x="25.3" y="173.4">OLED1</text>
</g>
</svg>
